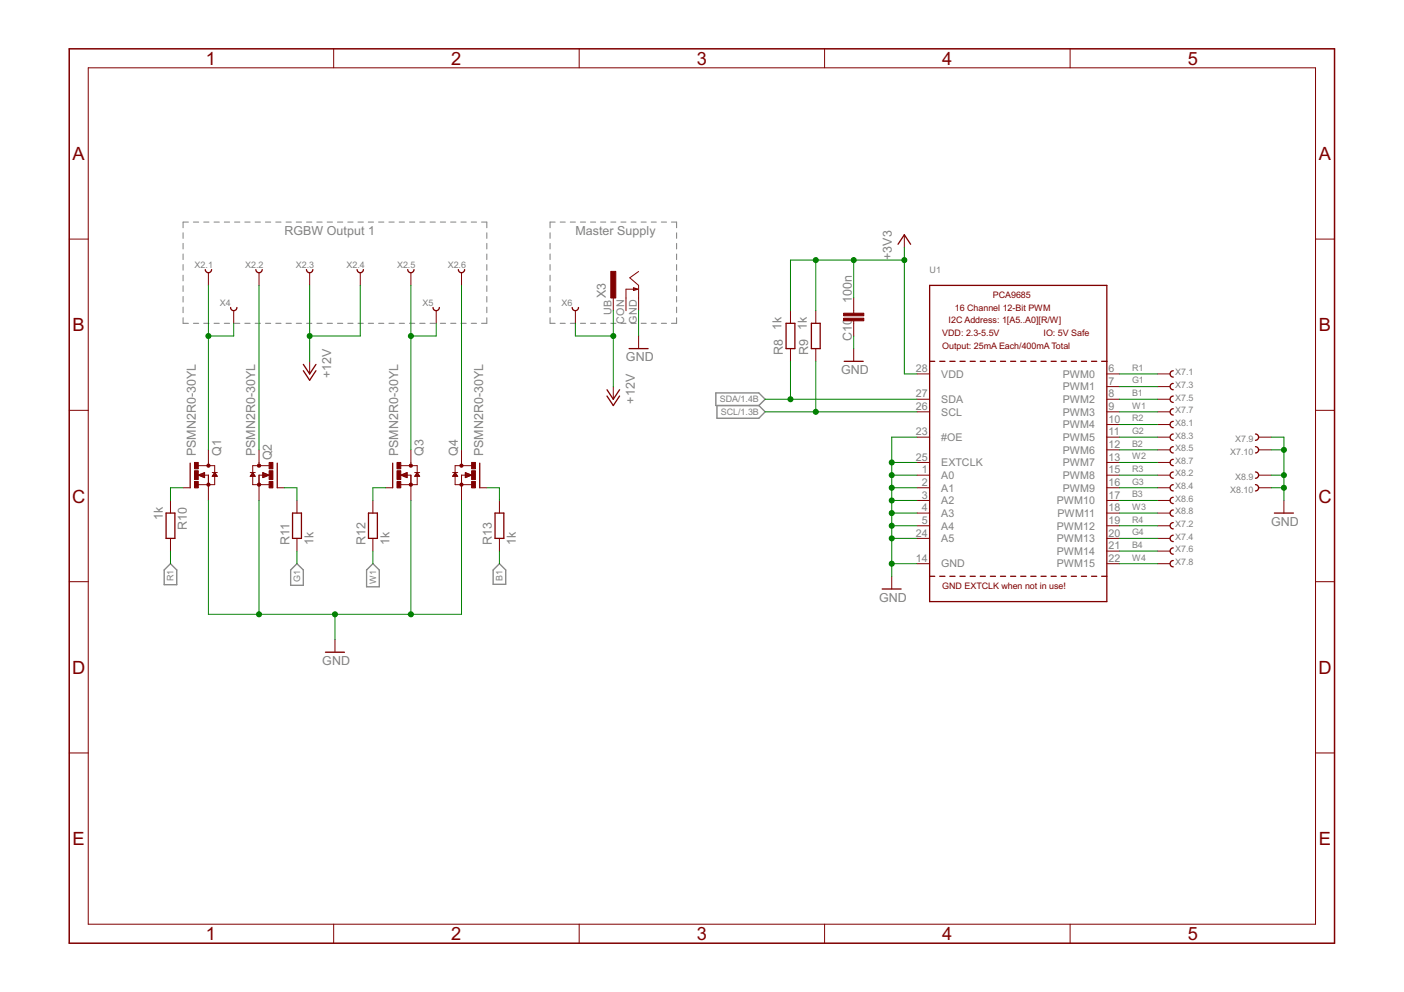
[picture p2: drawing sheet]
<svg xmlns="http://www.w3.org/2000/svg" width="297mm" height="210mm" viewBox="0 0 297 210" stroke-linecap="round" stroke-linejoin="round" font-family="sans-serif">
<g fill="none" stroke="#808080" stroke-width=".21">
<path d="M38.7 49.3v1.1M38.7 51.5v1.2M38.7 53.7v1.2M38.7 56v1.2M38.7 58.2v1.2M39.9 47h-1.2v1.2M40.9 47h1.1M43.1 47h1.1M45.3 47h1.1M47.5 47h1.1M49.6 47h1.1M51.8 47h1.1"/>
<path d="M54 47h1.1M56.2 47h1.1M58.3 47h1.2M60.5 47h1.1M62.7 47h1.1M64.9 47h1.1M67 47h1.2M69.2 47h1.1M71.4 47h1.1M73.6 47h1.1M75.7 47h1.2M77.9 47h1.1"/>
<path d="M80.1 47h1.1M82.3 47h1.1M84.5 47h1.1M86.6 47h1.2M88.8 47h1.1M91 47h1.1M93.2 47h1.1M95.3 47h1.2M97.5 47h1.1M99.7 47h1.1M101.9 47h1.1v1.2M103 49.3v1.1"/>
<path d="M103 51.5v1.2M103 53.7v1.2M103 56v1.2M103 58.2v1.2M116.4 49.3v1.1M116.4 51.5v1.2M116.4 53.7v1.2M116.4 56v1.2M116.4 58.2v1.2M117.5 47h-1.1v1.2M118.5 47h1.1M120.6 47h1.1"/>
<path d="M122.8 47h1.1M124.9 47h1.1M127.1 47h1.1M129.2 47h1.1M131.4 47h1M133.5 47h1.1M135.6 47h1.1M137.8 47h1.1M139.9 47h1.1M142 47h1.2v1.2M143.2 49.3v1.1M143.2 51.5v1.2"/>
<path d="M143.2 53.7v1.2M143.2 56v1.2M143.2 58.2v1.2M38.7 67.2v1.2h1.2M38.7 60.5v1.2M38.7 62.7v1.2M38.7 65v1.2M40.9 68.4h1.1M43.1 68.4h1.1M45.3 68.4h1.1M47.5 68.4h1.1M49.6 68.4h1.1"/>
<path d="M51.8 68.4h1.1M54 68.4h1.1M56.2 68.4h1.1M58.3 68.4h1.2M60.5 68.4h1.1M62.7 68.4h1.1M64.9 68.4h1.1M67 68.4h1.2M69.2 68.4h1.1M71.4 68.4h1.1M73.6 68.4h1.1M75.7 68.4h1.2"/>
<path d="M77.9 68.4h1.1M80.1 68.4h1.1M82.3 68.4h1.1M84.5 68.4h1.1M86.6 68.4h1.2M88.8 68.4h1.1M91 68.4h1.1M93.2 68.4h1.1M95.3 68.4h1.2M97.5 68.4h1.1M99.7 68.4h1.1M103 60.5v1.2"/>
<path d="M103 62.7v1.2M103 65v1.2M103 67.2v1.2h-1.1M116.4 67.2v1.2h1.1M116.4 60.5v1.2M116.4 62.7v1.2M116.4 65v1.2M118.5 68.4h1.1M120.6 68.4h1.1M122.8 68.4h1.1M124.9 68.4h1.1M127.1 68.4h1.1"/>
<path d="M129.2 68.4h1.1M131.4 68.4h1M133.5 68.4h1.1M135.6 68.4h1.1M137.8 68.4h1.1M139.9 68.4h1.1M143.2 67.2v1.2h-1.2M143.2 60.5v1.2M143.2 62.7v1.2M143.2 65v1.2"/>
</g>
<path d="M151.4 83.1h9.1l1.4 1.4-1.4 1.3h-9.1zM151.7 85.8v2.7h8.8l1.4-1.4-1.4-1.3M36.1 119.3l1.3 1.3v3.1h-2.7v-3.1zM62.8 119.3l1.4 1.3v3.2h-2.7v-3.2zM78.9 119.3l1.3 1.3v3.6h-2.6v-3.6zM105.7 119.3l1.3 1.3v3h-2.7v-3z" fill="none" stroke="#808080" stroke-width=".28"/>
<path d="M14.6 10.3h267.7v189.3h-267.7z" fill="none" stroke="#800000" stroke-width=".32"/>
<g fill="none" stroke="#800000" stroke-width=".21">
<path d="M18.7 14.4h259.6v181.2h-259.6zM70.6 10.3v4.1M122.5 10.3v4.1M174.5 10.3v4.1M226.4 10.3v4.1M14.6 50.6h4.1M44.1 57.7v2.7M54.8 57.7v2.7M65.5 57.7v2.7M76.2 57.7v2.7M86.9 57.7v2.7M97.6 57.7v2.7"/>
<path d="M135.1 57.4l-1.9 1.4 1.9 1.6v5.3M191.3 49.7v2.6M278.3 50.6h4M49.4 65.7v2.7M65.5 76.5v2.6M92.3 65.7v2.7M121.7 65.7v2.7M129.8 63.1v2.6M134.9 61.2h-2.5v4.5M135.1 71.1v2.7M167.2 65.7v2.7M167.2 73.8v2.7"/>
<path d="M172.6 65.7v2.7M172.6 73.8v2.7M180.6 63.1v3.2M180.6 67.9v3.2M180.6 73.8v2.7M194 79.1h2.7M234.2 79.1h2.6M244.9 79.1h2.6M14.6 86.8h4.1M42 98.5h3.4v1.5M44.1 95.2v3.3M44.9 100h1.1"/>
<path d="M45.4 100l.6 .8h-1.1zM52.9 100h1.1M53.5 100l.5 .8h-1.1zM54.8 95.2v3.3M55.6 100l1.3 .5-1.3 .6zM56.9 98.5h-3.4v1.5M84.8 98.5h3.5v1.5M86.9 95.2v3.3M87.7 100h1.1M88.3 100l.5 .8h-1.1zM95.8 100h1M96.3 100l.5 .8h-1z"/>
<path d="M97.6 95.2v3.3M98.4 100l1.4 .5-1.4 .6zM99.8 98.5h-3.5v1.5M129.8 81.8v2.7M194 84.5h2.7M194 87.1h2.7M194 92.5h2.7M194 97.9h2.7M234.2 81.8h2.6M234.2 84.5h2.6M234.2 87.1h2.6M234.2 89.8h2.6"/>
<path d="M234.2 92.5h2.6M234.2 95.2h2.6M234.2 97.9h2.6M244.9 81.8h2.6M244.9 84.5h2.6M244.9 87.1h2.6M244.9 89.8h2.6M244.9 92.5h2.6M244.9 95.2h2.6M244.9 97.9h2.6M266.3 92.5h2.7M266.3 95.2h2.7"/>
<path d="M278.3 86.8h4M36.1 105.9v2.7M36.1 113.9v2.7M38.7 103.2h1.5M42 100.5l1.3-.5v1.1zM42.1 100.5h1.2M42.1 100.6h1.2M42.4 100.4h.9M42.5 100.7h.8M42.7 100.2h.6M42.8 100.9h.5M43.1 100.1h.2"/>
<path d="M43.1 101h.2M43.2 100.5h.9v5.4M44.9 100.7h1M45 100.6h.8M45.1 100.5h.7M45.2 100.4h.5M45.3 100.2h.3M45.4 100.1h.1M45.4 100.7v1.9h-3.4M53 100.7h1M53.1 100.6h.8M53.1 100.5h.7"/>
<path d="M53.2 100.4h.5M53.3 100.2h.3M53.4 100.1h.1M53.5 100.7v1.9h3.4M55.6 101h.2M55.6 100.9h.5M55.6 100.7h.8M55.6 100.6h1.1M55.6 100.5h1.2M55.6 100.4h.9M55.6 100.2h.6M55.6 100.1h.2"/>
<path d="M55.7 100.5h-.9v5.4M58.7 103.2h1.5M62.8 105.9v2.7M62.8 113.9v2.7M78.9 105.9v2.7M78.9 113.9v2.7M81.6 103.2h1.5M84.8 100.5l1.3-.5v1.1zM84.9 100.5h1.2M85 100.6h1.1M85.2 100.4h.9M85.3 100.7h.8"/>
<path d="M85.6 100.2h.5M85.6 100.9h.5M85.9 100.1h.2M85.9 101h.2M86 100.5h.9v5.4M87.8 100.7h1M87.9 100.6h.8M87.9 100.5h.7M88 100.4h.5M88.1 100.2h.3M88.2 100.1h.1M88.3 100.7v1.9h-3.5"/>
<path d="M95.8 100.7h1M95.9 100.6h.8M96 100.5h.6M96.1 100.4h.4M96.1 100.2h.3M96.2 100.1h.2M96.3 100.7v1.9h3.5M98.4 101h.2M98.4 100.9h.5M98.4 100.7h.9M98.4 100.6h1.2M98.4 100.5h1.3"/>
<path d="M98.4 100.4h.9M98.4 100.2h.6M98.4 100.1h.3M98.6 100.5h-1v5.4M101.5 103.2h1.5M105.7 105.9v2.7M105.7 113.9v2.7M194 103.2h2.7M194 100.5h2.7M194 105.9h2.7M194 108.6h2.7M194 111.3h2.7"/>
<path d="M194 113.9h2.7M194 119.3h2.7M234.2 103.2h2.6M234.2 100.5h2.6M234.2 105.9h2.6M234.2 108.6h2.6M234.2 111.3h2.6M234.2 113.9h2.6M234.2 116.6h2.6M234.2 119.3h2.6M244.9 103.2h2.6M244.9 100.5h2.6"/>
<path d="M244.9 105.9h2.6M244.9 108.6h2.6M244.9 111.3h2.6M244.9 113.9h2.6M244.9 116.6h2.6M244.9 119.3h2.6M266.3 103.2h2.7M266.3 100.5h2.7M271.6 105.9v2.7M14.6 123.1h4.1M70.9 135.3v2.7M188.7 121.9v2.7"/>
<path d="M278.3 123.1h4M14.6 159.3h4.1M278.3 159.3h4M70.6 195.6v4M122.5 195.6v4M174.5 195.6v4M226.4 195.6v4"/>
</g>
<g fill="none" stroke="#800000" stroke-width=".28">
<path d="M43.4 57a.67 .67 0 0 0 .7 .7 .67 .67 0 0 0 .7-.7M54.1 57a.68 .68 0 0 0 .7 .7 .68 .68 0 0 0 .7-.7M64.8 57a.68 .68 0 0 0 .7 .7 .68 .68 0 0 0 .7-.7M75.5 57a.67 .67 0 0 0 .7 .7 .67 .67 0 0 0 .7-.7M86.3 57a.67 .67 0 0 0 .6 .7 .67 .67 0 0 0 .7-.7M97 57a.67 .67 0 0 0 .6 .7 .67 .67 0 0 0 .7-.7M190 51.7l1.3-2 1.4 2M48.8 65.1a.67 .67 0 0 0 .7 .6 .67 .67 0 0 0 .6-.6M64.2 77.1l1.3 2 1.3-2M64.2 78.4l1.3 2.1 1.3-2.1M91.6 65.1a.67 .67 0 0 0 .7 .6 .67 .67 0 0 0 .6-.6M121.1 65.1a.67 .67 0 0 0 .6 .6 .67 .67 0 0 0 .7-.6"/>
<path d="M133.1 73.8h4M134 60.9l.9 .3-.9 .2zM166.3 68.4h1.9v5.4h-1.9zM171.7 68.4h1.8v5.4h-1.8zM178.6 76.5h4M196.7 76.5h1.1M196.7 60.4h37.5v66.9h-37.5zM198.8 76.5h1.1M201 76.5h1.1M203.1 76.5h1.1M205.3 76.5h1M207.4 76.5h1.1"/>
<path d="M209.5 76.5h1.1M211.7 76.5h1M213.8 76.5h1.1M215.9 76.5h1.1M218.1 76.5h1.1M220.2 76.5h1.1M222.4 76.5h1.1M224.5 76.5h1.1M226.7 76.5h1M228.8 76.5h1.1M230.9 76.5h1.1M233.1 76.5h1.1"/>
<path d="M248.2 78.4a.68 .68 0 0 0-.7 .7 .68 .68 0 0 0 .7 .7M40.2 98v5.2M58.7 98v5.2M83.1 98v5.2M101.5 98v5.2M128.4 82.5l1.4 2 1.3-2M128.4 83.8l1.4 2 1.3-2M248.2 89.2a.68 .68 0 0 0-.7 .6 .68 .68 0 0 0 .7 .7M248.2 99.9a.67 .67 0 0 0-.7 .6 .67 .67 0 0 0 .7 .7M248.2 91.8a.67 .67 0 0 0-.7 .7 .67 .67 0 0 0 .7 .7M248.2 94.5a.67 .67 0 0 0-.7 .7 .67 .67 0 0 0 .7 .6M248.2 97.2a.67 .67 0 0 0-.7 .7 .67 .67 0 0 0 .7 .6"/>
<path d="M248.2 81.1a.67 .67 0 0 0-.7 .7 .67 .67 0 0 0 .7 .7M248.2 83.8a.68 .68 0 0 0-.7 .7 .68 .68 0 0 0 .7 .7M248.2 86.5a.67 .67 0 0 0-.7 .7 .67 .67 0 0 0 .7 .6M265.6 99.9a.67 .67 0 0 1 .7 .6 .67 .67 0 0 1-.7 .7M265.6 91.8a.67 .67 0 0 1 .7 .7 .67 .67 0 0 1-.7 .7M265.6 94.5a.67 .67 0 0 1 .7 .7 .67 .67 0 0 1-.7 .6M35.1 108.6h1.9v5.3h-1.9zM61.9 108.6h1.9v5.3h-1.9zM78 108.6h1.8v5.3h-1.8zM104.7 108.6h1.9v5.3h-1.9zM248.2 102.6a.67 .67 0 0 0-.7 .6 .67 .67 0 0 0 .7 .7M248.2 105.2a.67 .67 0 0 0-.7 .7 .67 .67 0 0 0 .7 .7"/>
<path d="M248.2 107.9a.67 .67 0 0 0-.7 .7 .67 .67 0 0 0 .7 .6M248.2 110.6a.67 .67 0 0 0-.7 .6 .67 .67 0 0 0 .7 .7M248.2 113.2a.68 .68 0 0 0-.7 .7 .68 .68 0 0 0 .7 .7M248.2 115.9a.67 .67 0 0 0-.7 .7 .67 .67 0 0 0 .7 .7M248.2 118.6a.68 .68 0 0 0-.7 .7 .68 .68 0 0 0 .7 .7M265.6 102.6a.67 .67 0 0 1 .7 .6 .67 .67 0 0 1-.7 .7M269.6 108.6h4M68.9 138h4M186.6 124.6h4M196.7 121.9h1.1M198.8 121.9h1.1M201 121.9h1.1"/>
<path d="M203.1 121.9h1.1M205.3 121.9h1M207.4 121.9h1.1M209.5 121.9h1.1M211.7 121.9h1M213.8 121.9h1.1M215.9 121.9h1.1M218.1 121.9h1.1M220.2 121.9h1.1M222.4 121.9h1.1M224.5 121.9h1.1M226.7 121.9h1"/>
<path d="M228.8 121.9h1.1M230.9 121.9h1.1M233.1 121.9h1.1"/>
</g>
<g fill="#800000" stroke="#800000" stroke-width=".21">
<path d="M129.2 57.4h1.1v5.7h-1.1z"/>
<path d="M41.1 101.9h.9v1.3h-.9z"/>
<path d="M41.1 97.9h.9v1.3h-.9z"/>
<path d="M41.1 99.6h.9v1.9h-.9z"/>
<path d="M56.9 101.9h.8v1.3h-.8z"/>
<path d="M56.9 97.9h.8v1.3h-.8z"/>
<path d="M56.9 99.6h.8v1.9h-.8z"/>
<path d="M84 101.9h.8v1.3h-.8z"/>
<path d="M84 97.9h.8v1.3h-.8z"/>
<path d="M84 99.6h.8v1.9h-.8z"/>
<path d="M99.8 101.9h.8v1.3h-.8z"/>
<path d="M99.8 97.9h.8v1.3h-.8z"/>
<path d="M99.8 99.6h.8v1.9h-.8z"/>
<path d="M178.5 67.3h4.3v.6h-4.3z"/>
<path d="M178.5 66.3h4.3v.5h-4.3z"/>
</g>
<g fill="#800000" stroke="#800000" stroke-width=".21">
<circle cx="44.1" cy="102.5" r=".35"/>
<circle cx="44.1" cy="98.5" r=".35"/>
<circle cx="54.8" cy="102.5" r=".35"/>
<circle cx="54.8" cy="98.5" r=".35"/>
<circle cx="86.9" cy="102.5" r=".35"/>
<circle cx="86.9" cy="98.5" r=".35"/>
<circle cx="97.6" cy="102.5" r=".35"/>
<circle cx="97.6" cy="98.5" r=".35"/>
</g>
<g fill="none" stroke="#008000" stroke-width=".21">
<path d="M172.6 55v10.7M180.6 55v8.1M191.3 52.3v26.8h2.7M191.3 55h-24.1v10.7M44.1 60.4v34.8M49.4 68.4v2.7h-5.3M54.8 60.4v34.8M65.5 60.4v16.1M76.2 60.4v10.7h-10.7M86.9 60.4v34.8M92.3 68.4v2.7h-5.4M97.6 60.4v34.8"/>
<path d="M121.7 68.4v2.7h8.1M129.8 65.7v16.1M135.1 65.7v5.4M167.2 76.5v8M172.6 76.5v10.6M180.6 71.1v2.7M236.8 79.1h8.1M161.9 87.1h32.1M161.9 84.5h32.1M188.7 97.9h5.3M194 92.5h-5.3v29.4M236.8 92.5h8.1"/>
<path d="M236.8 97.9h8.1M236.8 95.2h8.1M236.8 87.1h8.1M236.8 84.5h8.1M236.8 81.8h8.1M236.8 89.8h8.1M269 92.5h2.6v13.4M269 95.2h2.6M36.1 116.6v2.7M38.7 103.2h-2.6v2.7M44.1 105.9v24.1h53.5v-24.1M54.8 105.9v24.1"/>
<path d="M60.2 103.2h2.6v2.7M62.8 116.6v2.7M78.9 116.6v2.7M81.6 103.2h-2.7v2.7M86.9 105.9v24.1M103 103.2h2.7v2.7M105.7 116.6v2.7M188.7 119.3h5.3M188.7 113.9h5.3M188.7 111.3h5.3M188.7 108.6h5.3M188.7 105.9h5.3"/>
<path d="M188.7 103.2h5.3M188.7 100.5h5.3M236.8 119.3h8.1M236.8 113.9h8.1M236.8 111.3h8.1M236.8 108.6h8.1M236.8 105.9h8.1M236.8 103.2h8.1M236.8 100.5h8.1M236.8 116.6h8.1M269 103.2h2.6M269 100.5h2.6"/>
<path d="M70.9 130v5.3"/>
</g>
<g fill="#008000" stroke="#008000" stroke-width=".21">
<circle cx="44.1" cy="71.1" r=".53"/>
<circle cx="86.9" cy="71.1" r=".53"/>
<circle cx="65.5" cy="71.1" r=".53"/>
<circle cx="129.8" cy="71.1" r=".53"/>
<circle cx="54.8" cy="130" r=".53"/>
<circle cx="70.9" cy="130" r=".53"/>
<circle cx="86.9" cy="130" r=".53"/>
<circle cx="188.7" cy="119.3" r=".53"/>
<circle cx="188.7" cy="113.9" r=".53"/>
<circle cx="188.7" cy="111.3" r=".53"/>
<circle cx="188.7" cy="108.6" r=".53"/>
<circle cx="188.7" cy="105.9" r=".53"/>
<circle cx="188.7" cy="103.2" r=".53"/>
<circle cx="188.7" cy="100.5" r=".53"/>
<circle cx="188.7" cy="97.9" r=".53"/>
<circle cx="271.6" cy="103.2" r=".53"/>
<circle cx="271.6" cy="95.2" r=".53"/>
<circle cx="271.6" cy="100.5" r=".53"/>
<circle cx="172.6" cy="55" r=".53"/>
<circle cx="180.6" cy="55" r=".53"/>
<circle cx="191.3" cy="55" r=".53"/>
<circle cx="172.6" cy="87.1" r=".53"/>
<circle cx="167.2" cy="84.5" r=".53"/>
</g>
<g font-size="4.3" fill="#800000">
<text x="43.5" y="13.7">1</text>
<text x="95.5" y="13.7">2</text>
<text x="147.4" y="13.7">3</text>
<text x="199.3" y="13.7">4</text>
<text x="251.3" y="13.7">5</text>
<text x="15.4" y="33.8">A</text>
<text x="279" y="33.8">A</text>
<text x="15.4" y="70.1">B</text>
<text x="279" y="70.1">B</text>
<text x="15.3" y="106.3">C</text>
<text x="278.9" y="106.3">C</text>
<text x="15.3" y="142.6">D</text>
<text x="278.9" y="142.6">D</text>
<text x="15.4" y="178.8">E</text>
<text x="279" y="178.8">E</text>
<text x="43.5" y="198.9">1</text>
<text x="95.5" y="198.9">2</text>
<text x="147.4" y="198.9">3</text>
<text x="199.3" y="198.9">4</text>
<text x="251.3" y="198.9">5</text>
</g>
<g font-size="2.9" fill="#808080">
<text x="60.2" y="49.7">RGBW Output 1</text>
<text x="121.7" y="49.7">Master Supply</text>
<text x="188.7" y="55" transform="rotate(-90 188.7 55)">+3V3</text>
<text x="128.2" y="63.1" transform="rotate(-90 128.2 63.1)">X3</text>
<text x="180.2" y="64.1" transform="rotate(-90 180.2 64.1)">100n</text>
<text x="165.4" y="69.8" transform="rotate(-90 165.4 69.8)">1k</text>
<text x="170.7" y="69.8" transform="rotate(-90 170.7 69.8)">1k</text>
<text x="132.4" y="76.4">GND</text>
<text x="165.7" y="75.1" transform="rotate(-90 165.7 75.1)">R8</text>
<text x="171" y="75.1" transform="rotate(-90 171 75.1)">R9</text>
<text x="180.2" y="72.2" transform="rotate(-90 180.2 72.2)">C10</text>
<text x="70.1" y="80" transform="rotate(-90 70.1 80)">+12V</text>
<text x="177.9" y="79.1">GND</text>
<text x="134.3" y="85.4" transform="rotate(-90 134.3 85.4)">+12V</text>
<text x="41.4" y="96.5" transform="rotate(-90 41.4 96.5)">PSMN2R0-30YL</text>
<text x="46.8" y="96.5" transform="rotate(-90 46.8 96.5)">Q1</text>
<text x="54" y="96.5" transform="rotate(-90 54 96.5)">PSMN2R0-30YL</text>
<text x="57.5" y="97.4" transform="rotate(-90 57.5 97.4)">Q2</text>
<text x="84.2" y="96.5" transform="rotate(-90 84.2 96.5)">PSMN2R0-30YL</text>
<text x="89.6" y="96.5" transform="rotate(-90 89.6 96.5)">Q3</text>
<text x="96.8" y="96.5" transform="rotate(-90 96.8 96.5)">Q4</text>
<text x="102.2" y="96.5" transform="rotate(-90 102.2 96.5)">PSMN2R0-30YL</text>
<text x="34.5" y="110" transform="rotate(-90 34.5 110)">1k</text>
<text x="39.5" y="112.1" transform="rotate(-90 39.5 112.1)">R10</text>
<text x="269" y="111.2">GND</text>
<text x="61.3" y="115.3" transform="rotate(-90 61.3 115.3)">R11</text>
<text x="66.3" y="115.3" transform="rotate(-90 66.3 115.3)">1k</text>
<text x="77.3" y="115.3" transform="rotate(-90 77.3 115.3)">R12</text>
<text x="82.4" y="115.3" transform="rotate(-90 82.4 115.3)">1k</text>
<text x="104.1" y="115.3" transform="rotate(-90 104.1 115.3)">R13</text>
<text x="109.1" y="115.3" transform="rotate(-90 109.1 115.3)">1k</text>
<text x="186" y="127.3">GND</text>
<text x="68.2" y="140.7">GND</text>
</g>
<g font-size="2.5" fill="#808080">
<text x="129.4" y="66.6" transform="rotate(-90 129.4 66.6)">UB</text>
<text x="132.1" y="68.5" transform="rotate(-90 132.1 68.5)">CON</text>
<text x="134.7" y="68.5" transform="rotate(-90 134.7 68.5)">GND</text>
<text x="193.8" y="78.7">28</text>
<text x="199.1" y="79.9">VDD</text>
<text x="224.8" y="79.9">PWM0</text>
<text x="224.8" y="82.6">PWM1</text>
<text x="234.5" y="78.7">6</text>
<text x="234.5" y="81.4">7</text>
<text x="193.8" y="84.1">27</text>
<text x="193.8" y="86.8">26</text>
<text x="199.1" y="85.3">SDA</text>
<text x="199.1" y="88">SCL</text>
<text x="224.8" y="85.3">PWM2</text>
<text x="224.8" y="88">PWM3</text>
<text x="234.5" y="84.1">8</text>
<text x="234.5" y="86.8">9</text>
<text x="234.5" y="89.5">10</text>
<text x="193.8" y="92.1">23</text>
<text x="199.1" y="93.3">#OE</text>
<text x="224.8" y="90.6">PWM4</text>
<text x="224.8" y="93.3">PWM5</text>
<text x="224.8" y="96">PWM6</text>
<text x="234.5" y="92.1">11</text>
<text x="234.5" y="94.8">12</text>
<text x="193.8" y="97.5">25</text>
<text x="195" y="100.2">1</text>
<text x="199.1" y="98.7">EXTCLK</text>
<text x="199.1" y="101.3">A0</text>
<text x="224.8" y="98.7">PWM7</text>
<text x="224.8" y="101.3">PWM8</text>
<text x="234.5" y="97.5">13</text>
<text x="234.5" y="100.2">15</text>
<text x="195" y="102.8">2</text>
<text x="195" y="105.5">3</text>
<text x="199.1" y="104">A1</text>
<text x="199.1" y="106.7">A2</text>
<text x="223.6" y="106.7">PWM10</text>
<text x="224.8" y="104">PWM9</text>
<text x="234.5" y="102.8">16</text>
<text x="234.5" y="105.5">17</text>
<text x="193.8" y="113.5">24</text>
<text x="195" y="108.2">4</text>
<text x="195" y="110.9">5</text>
<text x="199.1" y="109.4">A3</text>
<text x="199.1" y="112">A4</text>
<text x="223.6" y="112">PWM12</text>
<text x="223.7" y="109.4">PWM11</text>
<text x="234.5" y="108.2">18</text>
<text x="234.5" y="110.9">19</text>
<text x="234.5" y="113.5">20</text>
<text x="193.8" y="118.9">14</text>
<text x="199.1" y="114.7">A5</text>
<text x="223.6" y="114.7">PWM13</text>
<text x="223.6" y="117.4">PWM14</text>
<text x="234.5" y="116.2">21</text>
<text x="234.5" y="118.9">22</text>
<text x="199.1" y="120.1">GND</text>
<text x="223.6" y="120.1">PWM15</text>
</g>
<g font-size="2.1" fill="#808080">
<text x="41.2" y="56.6">X2.1</text>
<text x="51.9" y="56.6">X2.2</text>
<text x="62.6" y="56.6">X2.3</text>
<text x="73.3" y="56.6">X2.4</text>
<text x="84" y="56.6">X2.5</text>
<text x="94.7" y="56.6">X2.6</text>
<text x="196.7" y="57.7">U1</text>
<text x="46.5" y="64.7">X4</text>
<text x="89.4" y="64.7">X5</text>
<text x="118.8" y="64.7">X6</text>
<text x="239.5" y="78.5">R1</text>
<text x="239.5" y="81.1">G1</text>
<text x="239.5" y="83.8">B1</text>
<text x="248.6" y="79.4">X7.1</text>
<text x="248.6" y="82.1">X7.3</text>
<text x="152.3" y="85.1">SDA/1.4B</text>
<text x="152.5" y="87.8">SCL/1.3B</text>
<text x="239.5" y="86.5">W1</text>
<text x="239.5" y="89.2">R2</text>
<text x="248.6" y="84.8">X7.5</text>
<text x="248.6" y="87.4">X7.7</text>
<text x="239.5" y="94.5">B2</text>
<text x="239.5" y="91.8">G2</text>
<text x="248.6" y="90.1">X8.1</text>
<text x="248.6" y="92.8">X8.3</text>
<text x="248.6" y="95.5">X8.5</text>
<text x="261.3" y="93.6">X7.9</text>
<text x="239.5" y="99.9">R3</text>
<text x="239.5" y="97.2">W2</text>
<text x="248.6" y="100.8">X8.2</text>
<text x="248.6" y="98.1">X8.7</text>
<text x="260.3" y="96.2">X7.10</text>
<text x="261.3" y="101.6">X8.9</text>
<text x="239.5" y="102.5">G3</text>
<text x="239.5" y="105.2">B3</text>
<text x="239.5" y="107.9">W3</text>
<text x="248.6" y="103.5">X8.4</text>
<text x="248.6" y="106.2">X8.6</text>
<text x="260.3" y="104.3">X8.10</text>
<text x="239.5" y="113.3">G4</text>
<text x="239.5" y="110.6">R4</text>
<text x="248.6" y="108.8">X8.8</text>
<text x="248.6" y="111.5">X7.2</text>
<text x="239.5" y="118.6">W4</text>
<text x="239.5" y="115.9">B4</text>
<text x="248.6" y="114.2">X7.4</text>
<text x="248.6" y="116.9">X7.6</text>
<text x="248.6" y="119.6">X7.8</text>
<text x="36.7" y="123" transform="rotate(-90 36.7 123)">R1</text>
<text x="63.5" y="123.1" transform="rotate(-90 63.5 123.1)">G1</text>
<text x="79.6" y="123.5" transform="rotate(-90 79.6 123.5)">W1</text>
<text x="106.3" y="122.9" transform="rotate(-90 106.3 122.9)">B1</text>
</g>
<g font-size="2.1" fill="#800000">
<text x="202" y="65.7">16 Channel 12-Bit PWM</text>
<text x="210.1" y="63.1">PCA9685</text>
<text x="199.4" y="71.1">VDD: 2.3-5.5V</text>
<text x="200.7" y="68.4">I2C Address: 1[A5..A0][R/W]</text>
<text x="220.8" y="71.1">IO: 5V Safe</text>
<text x="199.4" y="73.8">Output: 25mA Each/400mA Total</text>
<text x="199.4" y="124.6">GND EXTCLK when not in use!</text>
</g>
</svg>
